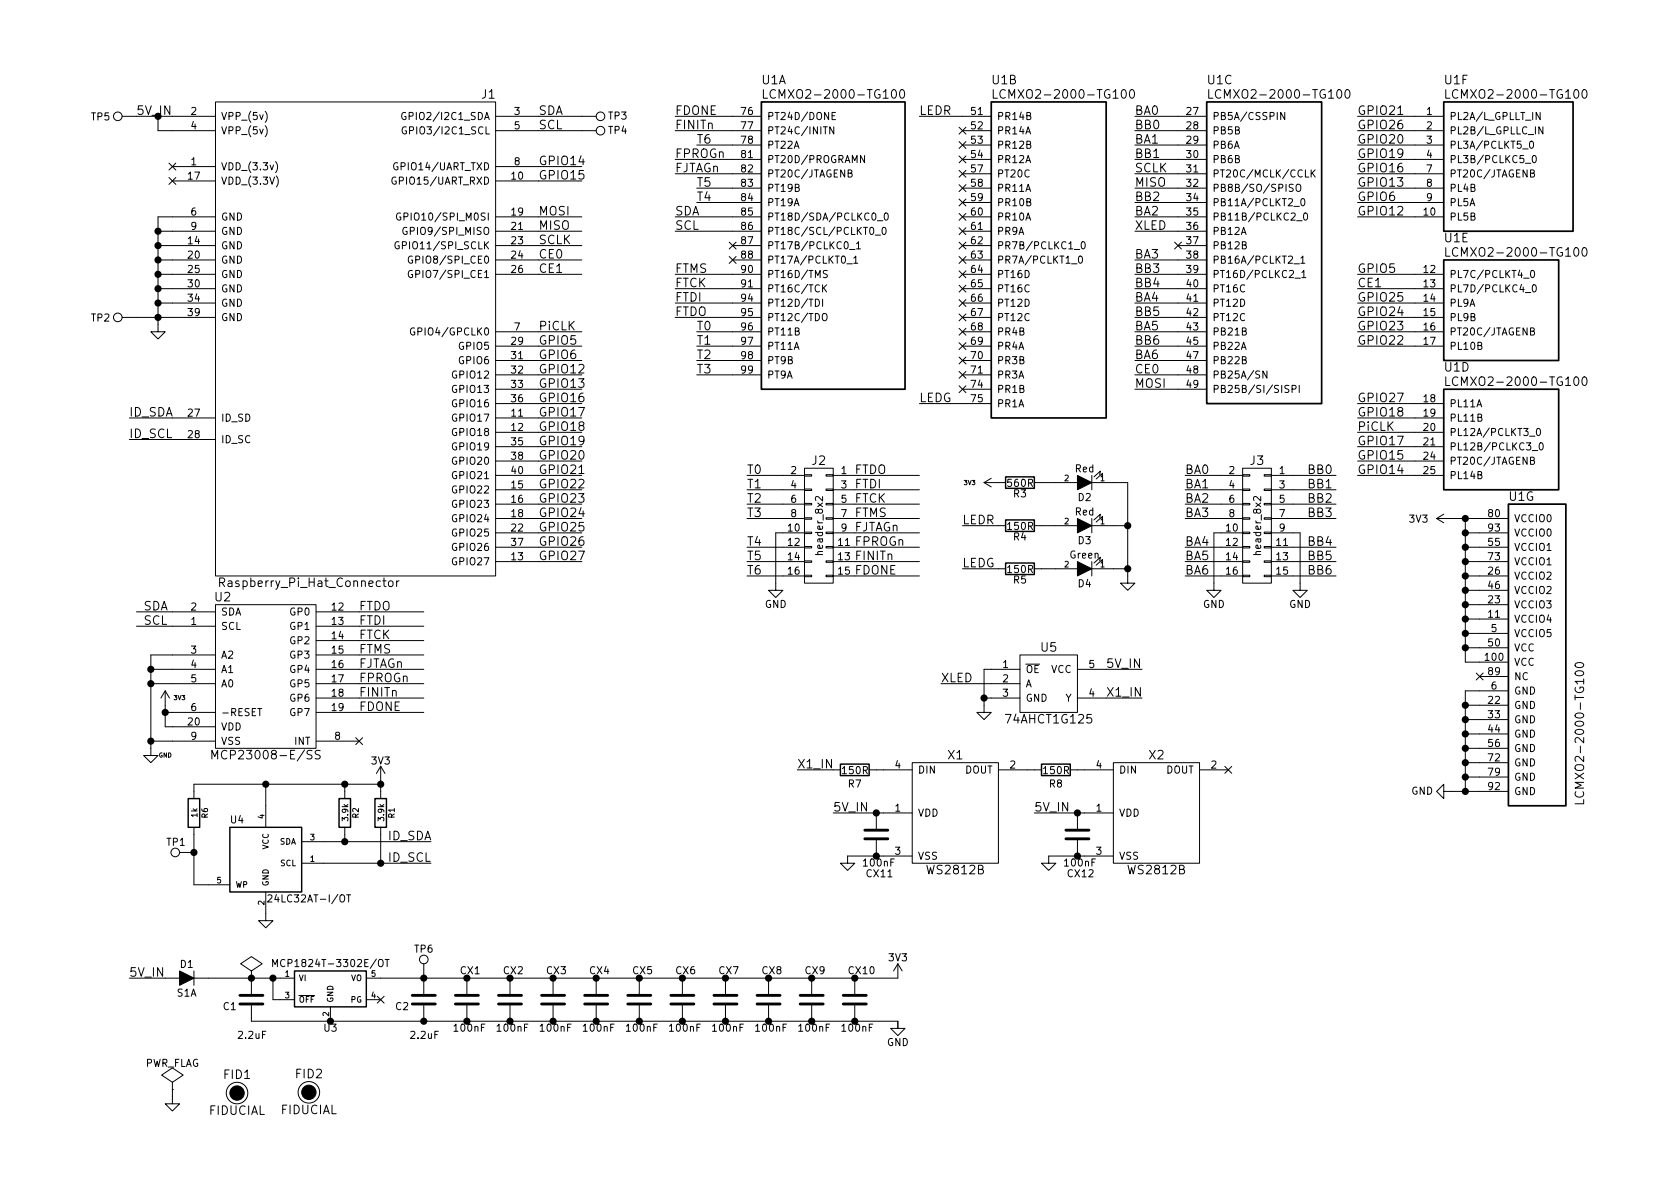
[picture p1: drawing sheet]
<svg xmlns="http://www.w3.org/2000/svg" width="297mm" height="210mm" viewBox="0 0 297 210" stroke-linecap="round" stroke-linejoin="round" font-family="sans-serif">
<g fill="none" stroke="#000" stroke-width=".18">
<path d="M38.1 18h49.5v83.8h-49.5zM46.9 19.7a1.51 1.51 0 0 1 0 1.9M71.7 19.9a.59 .59 0 0 0-.7 .6 .59 .59 0 0 0 .7 .6l.1-.5h-.2M135 15.8v1.6h.7M147.7 19.9h-.6v1.3h.6M159.3 15.9l.1-.1a.81 .81 0 0 1 .6 .8 .81 .81 0 0 1-.6 .8 .98 .98 0 0 1-.1-1.5zM175.6 15.8v1.6h.8M199.9 15.9l.2-.1a.81 .81 0 0 1 .5 .8 .81 .81 0 0 1-.5 .8 .98 .98 0 0 1-.2-1.5zM213.7 15.8v1.6h.8M227.2 19.9v1.3l-.8-1.3v1.3M237.9 16l.3-.2a.81 .81 0 0 1 .5 .8 .81 .81 0 0 1-.5 .8l-.3-.2-.1-.4zM255.6 15.8v1.6h.8"/>
<path d="M272.3 19.9v1.3l-.7-1.3v1.3M279.9 16l.2-.2a.81 .81 0 0 1 .5 .8 .81 .81 0 0 1-.5 .8l-.2-.2-.2-.4zM21.6 20.6h16.5M27.9 20.6v2.5h10.2M29.9 28.8l1.2 1.3M29.9 31.4l1.2 1.2M30.5 29.5h7.6M30.5 32h7.6M31.1 28.8l-1.2 1.3M31.1 31.4l-1.2 1.2M38.1 38.3h-10.2v20.4h1.3l-1.3 1.2-1.2-1.2h1.2M46.9 22.2a1.51 1.51 0 0 1 0 2"/>
<path d="M48.7 28.6a1.51 1.51 0 0 1 0 1.9M48.8 31.1a1.51 1.51 0 0 1 0 2M70 31.4a.59 .59 0 0 0-.7 .5 .59 .59 0 0 0 .7 .6l.1-.5h-.3M70.3 28.8a.59 .59 0 0 0-.7 .6 .59 .59 0 0 0 .7 .6l.1-.5h-.3M70.8 37.7a.59 .59 0 0 0-.7 .6 .59 .59 0 0 0 .7 .6l.1-.5h-.3M71.8 22.5a.59 .59 0 0 0-.7 .5 .59 .59 0 0 0 .7 .6l.1-.5h-.3M87.7 29.5h15.2M87.7 20.6h17.7M87.7 23.1h17.7M87.7 38.3h15.2M87.7 32h15.2M119.4 20.6h15.2"/>
<path d="M119.4 23.1h15.2M119.4 38.3h15.2M119.4 28.2h15.2M119.4 30.7h15.2M123.2 25.6h11.4M123.2 33.3h11.4M123.2 35.8h11.4M147.1 20.5h.4M147.4 22.4v1.3l-.7-1.3v1.3M150 30.6l.6-.1v-.4l-.6-.1v1.3h.4l.2-.1 .1-.3-.3-.3M152.9 27.5v1.3l-.8-1.3v1.3M155.1 39h1"/>
<path d="M156.4 37.8l.2-.1a.67 .67 0 0 1 .5 .6 .67 .67 0 0 1-.5 .6l-.2-.1-.1-.4zM162.6 20.6h12.7M169.6 22.5l1.2 1.2M169.6 25l1.2 1.3M169.6 27.6l1.2 1.2M169.6 30.1l1.2 1.2M169.6 32.7l1.2 1.2M169.6 35.2l1.2 1.2M169.6 37.7l1.2 1.3M170.2 23.1h5.1M170.2 38.3h5.1M170.2 28.2h5.1"/>
<path d="M170.2 30.7h5.1M170.2 25.6h5.1M170.2 33.3h5.1M170.2 35.8h5.1M170.8 22.5l-1.2 1.2M170.8 25l-1.2 1.3M170.8 27.6l-1.2 1.2M170.8 30.1l-1.2 1.2M170.8 32.7l-1.2 1.2M170.8 35.2l-1.2 1.2M170.8 37.7l-1.2 1.3M200.7 20.6h12.7"/>
<path d="M200.7 23.1h12.7M200.7 38.3h12.7M200.7 28.2h12.7M200.7 30.7h12.7M200.7 25.6h12.7M200.7 33.3h12.7M200.7 35.8h12.7M228.7 32.6l-.7 .1v.4l.5 .2 .2 .3-.3 .3-.5-.1M228.8 36.5h.9M229.2 32.8l.2-.2h.4a.83 .83 0 0 1-.1 1.3 .44 .44 0 0 1-.5-.5zM229.3 39h.9M230.1 35.2l.2-.1a.67 .67 0 0 1 .4 .7 .67 .67 0 0 1-.4 .6l-.2-.1-.1-.4z"/>
<path d="M230.6 37.8l.2-.1a.67 .67 0 0 1 .4 .6 .67 .67 0 0 1-.4 .6l-.2-.1-.1-.4zM230.8 30v1.3h.6M231.8 30v1.3M232 30.6l.5 .7M232.5 30l-.7 .8M240 20.6h15.3M240 23.1h15.3M240 38.3h15.3M240 28.2h15.3M240 30.7h15.3M240 25.6h15.3M240 33.3h15.3"/>
<path d="M240 35.8h15.3M247.1 20.2h.9M269.7 28.9h1M270.5 25.1l.2-.1a.67 .67 0 0 1 .5 .6 .67 .67 0 0 1-.5 .6l-.2-.1-.1-.4zM270.6 30.6l.6-.1v-.4l-.6-.1v1.3h.5l.2-.1v-.3l-.3-.3M271 27.6l.2-.1a.67 .67 0 0 1 .4 .6 .67 .67 0 0 1-.4 .7l-.2-.2-.1-.3zM272.8 22.4v1.3l-.7-1.3v1.3M21.6 56.1h16.5M27.9 40.9h10.2M27.9 46h10.2M27.9 51h10.2M27.9 43.4h10.2"/>
<path d="M27.9 53.6h10.2M27.9 48.5h10.2M70.5 42.8a.59 .59 0 0 0-.7 .6 .59 .59 0 0 0 .7 .5l.1-.4h-.2M71.9 40.3a.59 .59 0 0 0-.7 .5 .59 .59 0 0 0 .7 .6l.1-.5h-.2M72.9 45.3a.59 .59 0 0 0-.7 .6 .59 .59 0 0 0 .7 .6v-.5h-.2M72.9 47.9a.59 .59 0 0 0-.7 .5 .59 .59 0 0 0 .7 .6v-.5h-.2M73.3 58a.59 .59 0 0 0-.7 .6 .59 .59 0 0 0 .7 .6v-.5h-.2M87.7 58.7h15.2M87.7 40.9h15.2M87.7 46h15.2M87.7 43.4h15.2M87.7 48.5h15.2"/>
<path d="M119.4 40.9h15.2M119.4 51h15.2M119.4 53.6h15.2M119.4 48.5h15.2M119.4 56.1h15.2M123.2 58.7h11.4M128.9 42.8l1.2 1.2M128.9 45.4l1.2 1.2M129.5 46h5.1M129.5 43.4h5.1M130.1 42.8l-1.2 1.2M130.1 45.4l-1.2 1.2"/>
<path d="M145.4 55.6l.3-.2 .3 .1a.83 .83 0 0 1-.1 1.2 .44 .44 0 0 1-.5-.4zM145.4 52.9v1.3M145.6 50.9l.6 .7M146.2 50.4l-.8 .7M146.3 47.9h-.7v.4l.6 .2 .1 .3-.3 .3-.4-.1M149.7 46.7h1M150.2 44.1h1M151 45.6l.3-.3v1.3M151 46.6h.7M151.4 43.1l.4-.4v1.3M151.4 44h.7M154.7 41.6h1"/>
<path d="M156.1 40.3l.1-.1a.67 .67 0 0 1 .5 .6 .67 .67 0 0 1-.5 .7l-.1-.2-.1-.3zM169.6 40.3l1.2 1.2M169.6 42.8l1.2 1.2M169.6 45.4l1.2 1.2M169.6 47.9l1.2 1.2M169.6 50.4l1.2 1.3M169.6 53l1.2 1.2M169.6 55.5l1.2 1.2M169.6 58.1l1.2 1.2M170.2 58.7h5.1M170.2 40.9h5.1M170.2 46h5.1"/>
<path d="M170.2 51h5.1M170.2 43.4h5.1M170.2 53.6h5.1M170.2 48.5h5.1M170.2 56.1h5.1M170.8 40.3l-1.2 1.2M170.8 42.8l-1.2 1.2M170.8 45.4l-1.2 1.2M170.8 47.9l-1.2 1.2M170.8 50.4l-1.2 1.3M170.8 53l-1.2 1.2M170.8 55.5l-1.2 1.2"/>
<path d="M170.8 58.1l-1.2 1.2M189.9 44.1h1M190.8 45.4l.2-.1a.67 .67 0 0 1 .4 .6 .67 .67 0 0 1-.4 .7l-.2-.2-.1-.3zM191.3 42.8l.1-.1a.67 .67 0 0 1 .5 .7 .67 .67 0 0 1-.5 .6l-.1-.1-.1-.4zM200.7 58.7h12.7M200.7 40.9h12.7M200.7 46h12.7M200.7 51h12.7M200.7 53.6h12.7M200.7 48.5h12.7M200.7 56.1h12.7M207.7 42.8l1.2 1.2"/>
<path d="M208.3 43.4h5.1M208.9 42.8l-1.2 1.2M228.8 46.7h.9M229 49.2h.9M230 45.6l.4-.3v1.3M230 46.6h.7M230.2 48.2l.3-.4v1.3M230.2 49.1h.7M240 58.7h15.3M240 51h15.3M240 53.6h15.3M240 48.5h15.3"/>
<path d="M240 56.1h15.3M255.6 43.8v1.5h.8M269.7 51.7h1M270.6 58.6l.6-.1v-.4l-.6-.1v1.3h.5l.2-.2v-.3l-.3-.2M270.7 47.9l.2-.1a.67 .67 0 0 1 .4 .7 .67 .67 0 0 1-.4 .6l-.2-.1-.1-.4zM271 50.5l.2-.1a.67 .67 0 0 1 .4 .6 .67 .67 0 0 1-.4 .6l-.2-.1-.1-.4zM279.9 43.9l.2-.1a.81 .81 0 0 1 .5 .7 .81 .81 0 0 1-.5 .8l-.2-.1-.2-.5zM22.9 73.9h15.2M22.9 77.7h15.2M87.7 73.9h15.2M87.7 63.7h15.2M87.7 76.4h15.2"/>
<path d="M87.7 66.3h15.2M87.7 68.8h15.2M87.7 79h15.2M87.7 71.4h15.2M87.7 61.2h15.2M123.2 63.7h11.4M123.2 66.3h11.4M123.2 61.2h11.4M162.6 71.4h12.7M169.6 60.6l1.2 1.2M169.6 63.1l1.2 1.3M169.6 65.7l1.2 1.2"/>
<path d="M169.6 68.2l1.2 1.2M170.2 63.7h5.1M170.2 66.3h5.1M170.2 68.8h5.1M170.2 61.2h5.1M170.8 60.6l-1.2 1.2M170.8 63.1l-1.2 1.3M170.8 65.7l-1.2 1.2M170.8 68.2l-1.2 1.2M200.7 63.7h12.7M200.7 66.3h12.7M200.7 68.8h12.7"/>
<path d="M200.7 61.2h12.7M224 65.6v1.3l-.7-1.3v1.3M227.9 68.2h-.7v.4l.6 .3 .1 .3-.2 .2-.5-.1M228.4 68.8l.7-.1v-.5l-.7-.1v1.3M229.7 68.1v1.3M240 73.9h15.3M240 76.4h15.3M240 79h15.3M240 71.4h15.3M240 61.2h15.3M255.6 66.6v1.6h.8M270.4 77.1h1"/>
<path d="M270.9 79.7h1M271.8 75.9l.1-.1a.67 .67 0 0 1 .5 .6 .67 .67 0 0 1-.5 .6l-.1-.1-.1-.4zM272.2 78.4l.2-.1a.67 .67 0 0 1 .5 .6 .67 .67 0 0 1-.5 .7l-.2-.2-.1-.3zM279.9 66.8l.2-.2a.81 .81 0 0 1 .5 .8 .81 .81 0 0 1-.5 .8l-.2-.2-.2-.4zM87.7 84.1h15.2M87.7 94.2h15.2M87.7 99.3h15.2M87.7 86.6h15.2M87.7 89.1h15.2M87.7 96.8h15.2M87.7 91.7h15.2M87.7 81.5h15.2"/>
<path d="M102.4 83.7h.9M132.1 84.1h10.1M132.1 99.3h10.1M132.1 86.6h10.1M132.1 89.1h10.1M132.1 96.8h10.1M132.1 91.7h10.1M142.2 82.8h5.1v20.3h-5.1zM142.2 99.2h1.3v.2h-1.3zM142.2 96.6h1.3v.3h-1.3zM142.2 94.1h1.3v.3h-1.3zM142.2 91.6h1.3v.2h-1.3z"/>
<path d="M142.2 89h1.3v.3h-1.3zM142.2 86.5h1.3v.2h-1.3zM142.2 83.9h1.3v.3h-1.3zM142.2 94.2h-5v10.2h1.2l-1.2 1.3-1.3-1.3h1.3M145.4 87.8v.8l-.9-.8-.2 .1-.1 .1 .1 .5M146 99.2h1.3v.2h-1.3zM146 96.6h1.3v.3h-1.3zM146 94.1h1.3v.3h-1.3zM146 91.6h1.3v.2h-1.3zM146 89h1.3v.3h-1.3zM146 86.5h1.3v.2h-1.3zM146 83.9h1.3v.3h-1.3z"/>
<path d="M147.3 84.1h15.3M147.3 94.2h15.3M147.3 99.3h15.3M147.3 86.6h15.3M147.3 89.1h15.3M147.3 96.8h15.3M147.3 91.7h15.3M170.2 93h7.6M174 85.3h3.8M174 85.3l1.3 .8M175.3 84.6l-1.3 .7M182.9 85.3h7.6"/>
<path d="M182.9 93h7.6M193 85.3h6.4v17.8h1.3l-1.3 1.3-1.3-1.3h1.3M193 84.1v2.5M193 91.7v2.5M193 99.3v2.5M193 93h6.4M194.4 83.9l.2-.6-1.2 1M194.4 91.6l.2-.7-1.2 1M194.4 99.2l.2-.7-1.2 1.1M194.8 84.3l.1-.6-1.1 1M194.8 91.9l.1-.6-1.1 1M194.8 99.6l.1-.7-1.1 1"/>
<path d="M209.5 84.1h10.2M209.5 99.3h10.2M209.5 86.6h10.2M209.5 89.1h10.2M209.5 96.8h10.2M209.5 91.7h10.2M219.7 82.8h5.1v20.3h-5.1zM219.7 99.2h1.3v.2h-1.3zM219.7 96.6h1.3v.3h-1.3zM219.7 94.1h1.3v.3h-1.3zM219.7 91.6h1.3v.2h-1.3zM219.7 89h1.3v.3h-1.3z"/>
<path d="M219.7 86.5h1.3v.2h-1.3zM219.7 83.9h1.3v.3h-1.3zM219.7 94.2h-5.1v10.2h1.3l-1.3 1.3-1.2-1.3h1.2M222.9 87.8v.8l-.9-.8-.3 .1-.1 .1 .1 .5M223.5 99.2h1.3v.2h-1.3zM223.5 96.6h1.3v.3h-1.3zM223.5 94.1h1.3v.3h-1.3zM223.5 91.6h1.3v.2h-1.3zM223.5 89h1.3v.3h-1.3zM223.5 86.5h1.3v.2h-1.3zM223.5 83.9h1.3v.3h-1.3zM224.8 94.2h5.1v10.2h1.2l-1.2 1.3-1.3-1.3h1.3"/>
<path d="M224.8 84.1h11.4M224.8 99.3h11.4M224.8 86.6h11.4M224.8 89.1h11.4M224.8 96.8h11.4M224.8 91.7h11.4M240 84.1h15.3M240 81.5h15.3M254 91.7h12.7M254 91.7l1.3 .8M255.3 90.9l-1.3 .8M259.1 94.2h7.6"/>
<path d="M259.1 99.3h7.6M259.1 96.8h7.6M259.1 91.7v25.4h7.6M270.6 81.4l.6-.1v-.4l-.6-.1v1.3h.5l.2-.1v-.3l-.3-.3M24.1 108.2h14M24.1 110.7h14M26.7 118.4h11.4M38.1 115.8h-11.4v17.8h1.2l-1.2 1.3-1.3-1.3h1.3M38.1 106.9h17.8v25.4h-17.8zM38.8 103l.8-.1 .1-.2-.1-.3-.2-.2h-.6v1.5M55.9 108.2h19M55.9 110.7h19"/>
<path d="M55.9 113.3h19M55.9 115.8h19M55.9 118.4h19M68.8 102.9l.2-.2 .4 .2 .1 .5-.2 .3h-.3l-.2-.1zM70.1 102.7v1M70.6 102.7l-.3 .1-.2 .2M132.1 101.8h10.1M142.2 101.7h1.3v.3h-1.3zM146 101.7h1.3v.3h-1.3zM147.3 101.8h15.3M170.2 100.6h7.6M180.3 115.8h10.2v10.2h-10.2z"/>
<path d="M180.3 118.4h-6.3v7.6h1.3l-1.3 1.2-1.3-1.2h1.3M182.9 100.6h7.6M190.5 118.4h11.4M193 100.6h6.4M209.5 101.8h10.2M219.7 101.7h1.3v.3h-1.3zM223.5 101.7h1.3v.3h-1.3zM224.8 101.8h11.4M259.1 101.8h7.6M259.1 104.4h7.6M259.1 106.9h7.6M259.1 109.5h7.6"/>
<path d="M259.1 112h7.6M259.1 114.5h7.6M261 119l1.2 1.2M261.6 119.6h5.1M262.2 119l-1.2 1.2M278.6 117.4a.89 .89 0 0 1 1.4 .3 .86 .86 0 0 1-.8 .4 .86 .86 0 0 1-.7-.6zM26.7 120.9h11.4M26.7 131.1h11.4M29.2 122.2l-.8 1.2M29.2 122.2v6.3h8.9M29.2 122.2l.8 1.2M29.2 126h8.9"/>
<path d="M37.5 134.2v-1.5l.5 1.1 .5-1.1v1.5M45.6 125.3h.7M47 138.7v7.6M55.9 120.9h19M55.9 123.4h19M55.9 126h19M55.9 131.1h7.6M56.6 132.8a.62 .62 0 0 0-.8 0v.5l.7 .3v.5a.62 .62 0 0 1-.8 0M61 138.7v2.5M62.9 130.4l1.2 1.3M64.1 130.4l-1.2 1.3M67.3 138.7h-33v2.5"/>
<path d="M67.3 135.5v5.7M67.3 135.5l-.8 1.3M67.3 135.5l.8 1.3M141 136.1h7.6M153.7 136.1h7.6M161.3 134.9h15.2v17.7h-15.2zM166.4 120.9h13.9M174 123.4h6.3M176.5 136.1h7.6M189.2 136.1h7.6M190.5 123.4h11.4M196.8 134.9h15.3v17.7h-15.3z"/>
<path d="M212.1 136.1h5.1M216.6 135.5l1.2 1.2M217.8 135.5l-1.2 1.2M255.3 139.9v-1.2l-1.3 1.2 1.3 1.3v-1.3h11.4M259.1 124.7h7.6M259.1 127.2h7.6M259.1 129.8h7.6M259.1 132.3h7.6M259.1 134.9h7.6M259.1 137.4h7.6M266.7 122.2h-7.6v17.7M31.7 150.7h2.6"/>
<path d="M34.3 146.3v10.2h6.3M47 157.7v5.1h1.3l-1.3 1.3-1.3-1.3h1.3M47.4 158.3l.5-.1 .1 .1 .1 .3-.8 .9h.8M53.3 152.6h22.9M53.3 148.8h22.9M61 146.3v2.5M61.3 158.2h.7M61.6 158.2v1.3M67.3 146.3v6.3M147.3 143.8h14M154.9 143.8v2.8M154.9 148.6v2.8"/>
<path d="M161.3 151.4h-11.4v1.2h1.2l-1.2 1.3-1.3-1.3h1.3M182.9 143.8h13.9M190.5 143.8v2.8M190.5 148.6v2.8M196.8 151.4h-11.4v1.2h1.3l-1.3 1.3-1.3-1.3h1.3M280 141.4v.7h-1.5M22.9 173h8.8M34.3 173h17.8M34.3 171.7v2.5M44.4 173h.1M44.4 171.7l2-1.3-2-1.2-1.9 1.2 1.9 1.3v1.3M44.4 173v2.8"/>
<path d="M44.4 177.8v2.8h114.3M48.2 170.9v-1.2l.4 .9 .4-.9v1.2M48.3 173v3.8h3.8M52.8 176h2.8M58.4 178v2.6M64.8 176.8h2.5M66.7 176.2l1.2 1.2M67.9 176.2l-1.2 1.2M68.1 169.7h.7M68.5 169.7v1.2M74.9 170.4v5.4M74.9 177.8v2.8"/>
<path d="M82.5 173v2.8M82.5 177.8v2.8M90.2 173v2.8M90.2 177.8v2.8M97.8 173v2.8M97.8 177.8v2.8M105.4 173v2.8M105.4 177.8v2.8M113 173v2.8M113 177.8v2.8M120.6 173v2.8M120.6 177.8v2.8"/>
<path d="M128.3 173v2.8M128.3 177.8v2.8M135.9 173v2.8M135.9 177.8v2.8M143.5 173v2.8M143.5 177.8v2.8M151.1 173v2.8M151.1 177.8v2.8M158.7 170.4v2.6h-93.9M158.7 170.4l-.7 1.3M158.7 170.4l.8 1.3M30.5 192.7h.1"/>
<path d="M30.5 191.4l1.9-1.3-1.9-1.3-1.9 1.3 1.9 1.3v1.3M30.5 192.7v2.5h1.2l-1.2 1.3-1.3-1.3h1.3M157.5 181.9h1.2v-1.3v1.3h1.3l-1.3 1.2z"/>
<circle cx="20.8" cy="20.6" r=".76"/>
<circle cx="106.2" cy="23.1" r=".76"/>
<circle cx="106.2" cy="20.6" r=".76"/>
<circle cx="20.8" cy="56.1" r=".76"/>
<circle cx="31" cy="150.7" r=".76"/>
<circle cx="74.9" cy="169.7" r=".76"/>
<circle cx="41.9" cy="193.3" r="1.9"/>
<circle cx="54.6" cy="193.2" r="1.9"/>
</g>
<g fill="#000" stroke="#000" stroke-width=".25">
<circle cx="27.9" cy="40.9" r=".51"/>
<circle cx="27.9" cy="51" r=".51"/>
<circle cx="27.9" cy="43.4" r=".51"/>
<circle cx="27.9" cy="53.6" r=".51"/>
<circle cx="27.9" cy="56.1" r=".51"/>
<circle cx="27.9" cy="48.5" r=".51"/>
<circle cx="27.9" cy="46" r=".51"/>
<circle cx="199.4" cy="93" r=".51"/>
<circle cx="259.1" cy="94.2" r=".51"/>
<circle cx="259.1" cy="96.8" r=".51"/>
<circle cx="259.1" cy="91.7" r=".51"/>
<circle cx="259.1" cy="99.3" r=".51"/>
<circle cx="26.7" cy="118.4" r=".51"/>
<circle cx="199.4" cy="100.6" r=".51"/>
<circle cx="259.1" cy="101.8" r=".51"/>
<circle cx="259.1" cy="112" r=".51"/>
<circle cx="259.1" cy="106.9" r=".51"/>
<circle cx="259.1" cy="109.5" r=".51"/>
<circle cx="259.1" cy="104.4" r=".51"/>
<circle cx="259.1" cy="114.5" r=".51"/>
<circle cx="26.7" cy="120.9" r=".51"/>
<circle cx="26.7" cy="131.1" r=".51"/>
<circle cx="29.2" cy="126" r=".51"/>
<circle cx="47" cy="138.7" r=".51"/>
<circle cx="61" cy="138.7" r=".51"/>
<circle cx="67.3" cy="138.7" r=".51"/>
<circle cx="174" cy="123.4" r=".51"/>
<circle cx="259.1" cy="124.7" r=".51"/>
<circle cx="259.1" cy="127.2" r=".51"/>
<circle cx="259.1" cy="132.3" r=".51"/>
<circle cx="259.1" cy="139.9" r=".51"/>
<circle cx="259.1" cy="134.9" r=".51"/>
<circle cx="259.1" cy="137.4" r=".51"/>
<circle cx="259.1" cy="129.8" r=".51"/>
<circle cx="34.3" cy="150.7" r=".51"/>
<circle cx="61" cy="148.8" r=".51"/>
<circle cx="67.3" cy="152.6" r=".51"/>
<circle cx="154.9" cy="151.4" r=".51"/>
<circle cx="154.9" cy="143.8" r=".51"/>
<circle cx="190.5" cy="143.8" r=".51"/>
<circle cx="190.5" cy="151.4" r=".51"/>
<circle cx="44.5" cy="173" r=".51"/>
<circle cx="48.3" cy="173" r=".51"/>
<circle cx="74.9" cy="173" r=".51"/>
<circle cx="82.6" cy="173" r=".51"/>
<circle cx="90.2" cy="173" r=".51"/>
<circle cx="97.8" cy="173" r=".51"/>
<circle cx="105.4" cy="173" r=".51"/>
<circle cx="113" cy="173" r=".51"/>
<circle cx="120.7" cy="173" r=".51"/>
<circle cx="128.3" cy="173" r=".51"/>
<circle cx="135.9" cy="173" r=".51"/>
<circle cx="143.5" cy="173" r=".51"/>
<circle cx="151.1" cy="173" r=".51"/>
<circle cx="58.4" cy="180.6" r=".51"/>
<circle cx="74.9" cy="180.6" r=".51"/>
<circle cx="82.6" cy="180.6" r=".51"/>
<circle cx="90.2" cy="180.6" r=".51"/>
<circle cx="97.8" cy="180.6" r=".51"/>
<circle cx="105.4" cy="180.6" r=".51"/>
<circle cx="113" cy="180.6" r=".51"/>
<circle cx="120.7" cy="180.6" r=".51"/>
<circle cx="128.3" cy="180.6" r=".51"/>
<circle cx="135.9" cy="180.6" r=".51"/>
<circle cx="143.5" cy="180.6" r=".51"/>
<circle cx="151.1" cy="180.6" r=".51"/>
</g>
<g fill="#000" stroke="#000" stroke-width=".18">
<path d="M190.5 84.1l2.5 1.2-2.5 1.3zM190.5 91.7l2.5 1.3-2.5 1.2zM190.5 99.3l2.5 1.3-2.5 1.2zM31.7 171.7l2.6 1.3-2.6 1.2z"/>
<circle cx="41.9" cy="193.3" r="1.27"/>
<circle cx="54.6" cy="193.2" r="1.27"/>
</g>
<path d="M134.6 18h25.4v50.8h-25.4zM175.3 18h20.3v55.9h-20.3zM213.4 18h20.3v53.4h-20.3zM255.3 18h22.8v22.9h-22.8zM255.3 46h20.3v17.7h-20.3zM255.3 68.8h20.3v17.8h-20.3zM266.7 89.1h10.2v53.4h-10.2z" fill="none" stroke="#000" stroke-width=".3"/>
<path d="M177.8 84.3h5.1v2.1h-5.1zM177.8 91.9h5.1v2.1h-5.1zM177.8 99.6h5.1v2h-5.1zM148.6 135.1h5.1v2.1h-5.1zM184.1 135.1h5.1v2.1h-5.1zM33.3 141.2h2v5.1h-2zM40.6 146.3h12.7v11.4h-12.7zM59.9 141.2h2.1v5.1h-2.1zM66.3 141.2h2v5.1h-2zM52.1 171.7h12.7v6.3h-12.7z" fill="none" stroke="#000" stroke-width=".25"/>
<g fill="none" stroke="#000" stroke-width=".51">
<path d="M152.9 148.3h4.1M152.9 146.8h4.1M188.5 148.3h4M188.5 146.8h4M42.4 177.5h4.1M42.4 176h4.1M72.9 177.5h4.1M72.9 176h4.1M80.5 177.5h4.1M80.5 176h4.1M88.1 177.5h4.1M88.1 176h4.1"/>
<path d="M95.8 177.5h4M95.8 176h4M103.4 177.5h4M103.4 176h4M111 177.5h4.1M111 176h4.1M118.6 177.5h4.1M118.6 176h4.1M126.2 177.5h4.1M126.2 176h4.1M133.9 177.5h4M133.9 176h4"/>
<path d="M141.5 177.5h4M141.5 176h4M149.1 177.5h4.1M149.1 176h4.1"/>
</g>
<g font-size="2.1">
<text x="85.2" y="17.4">J1</text>
<text x="134.7" y="14.9">U1A</text>
<text x="136.7" y="17.4">LCMXO2-2000-TG100</text>
<text x="175.4" y="14.9">U1B</text>
<text x="177.3" y="17.4">LCMXO2-2000-TG100</text>
<text x="213.5" y="14.9">U1C</text>
<text x="215.4" y="17.4">LCMXO2-2000-TG100</text>
<text x="255.4" y="14.9">U1F</text>
<text x="257.4" y="17.4">LCMXO2-2000-TG100</text>
<text x="24.1" y="20.3">5V_IN</text>
<text x="95.2" y="20.3">SDA</text>
<text x="95.2" y="22.9">SCL</text>
<text x="119.4" y="20.3">FDONE</text>
<text x="119.4" y="22.9">FINITn</text>
<text x="162.6" y="20.3">LEDR</text>
<text x="200.7" y="22.9">BB0</text>
<text x="200.7" y="20.3">BA0</text>
<text x="240" y="20.3">GPIO21</text>
<text x="240" y="22.9">GPIO26</text>
<text x="95.2" y="29.2">GPIO14</text>
<text x="119.4" y="27.9">FPROGn</text>
<text x="123.2" y="25.4">T6</text>
<text x="200.7" y="25.4">BA1</text>
<text x="200.7" y="27.9">BB1</text>
<text x="240" y="25.4">GPIO20</text>
<text x="240" y="27.9">GPIO19</text>
<text x="95.2" y="31.7">GPIO15</text>
<text x="119.4" y="30.5">FJTAGn</text>
<text x="123.2" y="35.6">T4</text>
<text x="123.2" y="33">T5</text>
<text x="200.7" y="35.6">BB2</text>
<text x="200.7" y="30.5">SCLK</text>
<text x="200.7" y="33">MISO</text>
<text x="240" y="30.5">GPIO16</text>
<text x="240" y="33">GPIO13</text>
<text x="240" y="35.6">GPIO6</text>
<text x="95.2" y="38.1">MOSI</text>
<text x="95.2" y="40.6">MISO</text>
<text x="119.4" y="38.1">SDA</text>
<text x="119.4" y="40.6">SCL</text>
<text x="200.7" y="38.1">BA2</text>
<text x="200.7" y="40.6">XLED</text>
<text x="240" y="38.1">GPIO12</text>
<text x="95.2" y="43.2">SCLK</text>
<text x="95.2" y="45.7">CE0</text>
<text x="200.7" y="45.7">BA3</text>
<text x="255.4" y="42.8">U1E</text>
<text x="257.4" y="45.4">LCMXO2-2000-TG100</text>
<text x="95.2" y="48.3">CE1</text>
<text x="119.4" y="48.3">FTMS</text>
<text x="119.4" y="50.8">FTCK</text>
<text x="119.4" y="53.3">FTDI</text>
<text x="200.7" y="50.8">BB4</text>
<text x="200.7" y="48.3">BB3</text>
<text x="200.7" y="53.3">BA4</text>
<text x="240" y="50.8">CE1</text>
<text x="240" y="48.3">GPIO5</text>
<text x="240" y="53.3">GPIO25</text>
<text x="95.2" y="58.4">PiCLK</text>
<text x="119.4" y="55.9">FTDO</text>
<text x="123.2" y="58.4">T0</text>
<text x="200.7" y="55.9">BB5</text>
<text x="200.7" y="58.4">BA5</text>
<text x="240" y="55.9">GPIO24</text>
<text x="240" y="58.4">GPIO23</text>
<text x="95.2" y="61">GPIO5</text>
<text x="95.2" y="63.5">GPIO6</text>
<text x="123.2" y="61">T1</text>
<text x="123.2" y="63.5">T2</text>
<text x="200.7" y="61">BB6</text>
<text x="200.7" y="63.5">BA6</text>
<text x="240" y="61">GPIO22</text>
<text x="255.4" y="65.7">U1D</text>
<text x="95.2" y="68.6">GPIO13</text>
<text x="95.2" y="71.1">GPIO16</text>
<text x="95.2" y="66">GPIO12</text>
<text x="123.2" y="66">T3</text>
<text x="162.6" y="71.1">LEDG</text>
<text x="200.7" y="66">CE0</text>
<text x="200.7" y="68.6">MOSI</text>
<text x="240" y="71.1">GPIO27</text>
<text x="257.4" y="68.2">LCMXO2-2000-TG100</text>
<text x="22.9" y="73.7">ID_SDA</text>
<text x="22.9" y="77.5">ID_SCL</text>
<text x="95.2" y="73.7">GPIO17</text>
<text x="95.2" y="76.2">GPIO18</text>
<text x="240" y="76.2">PiCLK</text>
<text x="240" y="73.7">GPIO18</text>
<text x="95.2" y="78.7">GPIO19</text>
<text x="95.2" y="81.3">GPIO20</text>
<text x="95.2" y="83.8">GPIO21</text>
<text x="132.1" y="83.8">T0</text>
<text x="143.6" y="82.2">J2</text>
<text x="151.1" y="83.8">FTDO</text>
<text x="209.5" y="83.8">BA0</text>
<text x="221.1" y="82.2">J3</text>
<text x="231.1" y="83.8">BB0</text>
<text x="240" y="78.7">GPIO17</text>
<text x="240" y="81.3">GPIO15</text>
<text x="240" y="83.8">GPIO14</text>
<text x="95.2" y="86.4">GPIO22</text>
<text x="95.2" y="88.9">GPIO23</text>
<text x="132.1" y="86.4">T1</text>
<text x="132.1" y="88.9">T2</text>
<text x="151.1" y="86.4">FTDI</text>
<text x="151.1" y="88.9">FTCK</text>
<text x="209.5" y="86.4">BA1</text>
<text x="209.5" y="88.9">BA2</text>
<text x="231.1" y="86.4">BB1</text>
<text x="231.1" y="88.9">BB2</text>
<text x="266.8" y="88.6">U1G</text>
<text x="95.2" y="91.4">GPIO24</text>
<text x="95.2" y="94">GPIO25</text>
<text x="132.1" y="91.4">T3</text>
<text x="151.1" y="91.4">FTMS</text>
<text x="151.1" y="94">FJTAGn</text>
<text x="170.2" y="92.7">LEDR</text>
<text x="209.5" y="91.4">BA3</text>
<text x="231.1" y="91.4">BB3</text>
<text x="95.2" y="96.5">GPIO26</text>
<text x="95.2" y="99.1">GPIO27</text>
<text x="132.1" y="96.5">T4</text>
<text x="132.1" y="99.1">T5</text>
<text x="132.1" y="101.6">T6</text>
<text x="151.1" y="96.5">FPROGn</text>
<text x="151.1" y="99.1">FINITn</text>
<text x="151.1" y="101.6">FDONE</text>
<text x="170.2" y="100.3">LEDG</text>
<text x="209.5" y="96.5">BA4</text>
<text x="209.5" y="99.1">BA5</text>
<text x="209.5" y="101.6">BA6</text>
<text x="231.1" y="96.5">BB4</text>
<text x="231.1" y="99.1">BB5</text>
<text x="231.1" y="101.6">BB6</text>
<text x="25.4" y="107.9">SDA</text>
<text x="38" y="106.3">U2</text>
<text x="39.5" y="103.8">Raspberry_Pi_Hat_Connector</text>
<text x="63.5" y="107.9">FTDO</text>
<text x="25.4" y="110.5">SCL</text>
<text x="63.5" y="110.5">FTDI</text>
<text x="63.5" y="113">FTCK</text>
<text x="63.5" y="115.6">FTMS</text>
<text x="63.5" y="118.1">FJTAGn</text>
<text x="184.1" y="115.2">U5</text>
<text x="195.6" y="118.1">5V_IN</text>
<text x="63.5" y="120.6">FPROGn</text>
<text x="63.5" y="123.2">FINITn</text>
<text x="63.5" y="125.7">FDONE</text>
<text x="166.4" y="120.6">XLED</text>
<text x="195.6" y="123.2">X1_IN</text>
<text x="178.1" y="127.9">74AHCT1G125</text>
<text x="38.9" y="134.3">MCP23008-E/SS</text>
<text x="141" y="135.9">X1_IN</text>
<text x="167.6" y="134.3">X1</text>
<text x="203.2" y="134.3">X2</text>
<text x="147.3" y="143.5">5V_IN</text>
<text x="182.9" y="143.5">5V_IN</text>
<text x="280.1" y="140.4" transform="rotate(-90 280.1 140.4)">LCMXO2-2000-TG100</text>
<text x="68.6" y="148.6">ID_SDA</text>
<text x="68.6" y="152.4">ID_SCL</text>
<text x="164.1" y="154.6">WS2812B</text>
<text x="199.6" y="154.6">WS2812B</text>
<text x="22.9" y="172.7">5V_IN</text>
<text x="39.6" y="190.8">FID1</text>
<text x="52.3" y="190.7">FID2</text>
<text x="37" y="197.1">FIDUCIAL</text>
<text x="49.7" y="197">FIDUCIAL</text>
</g>
<g font-size="1.8">
<text x="16.2" y="21.3">TP5</text>
<text x="33.8" y="20.3">2</text>
<text x="33.8" y="22.9">4</text>
<text x="39.1" y="21.2">VPP_(5v)</text>
<text x="39.1" y="23.7">VPP_(5v)</text>
<text x="72.3" y="21.2">GPIO2/I2C1_SDA</text>
<text x="72.5" y="23.7">GPIO3/I2C1_SCL</text>
<text x="91" y="20.3">3</text>
<text x="91" y="22.9">5</text>
<text x="107.6" y="21.1">TP3</text>
<text x="107.6" y="23.7">TP4</text>
<text x="131.1" y="20.3">76</text>
<text x="131.1" y="22.9">77</text>
<text x="135.6" y="21.2">PT24D/DONE</text>
<text x="135.6" y="23.7">PT24C/INITN</text>
<text x="171.8" y="20.3">51</text>
<text x="171.8" y="22.9">52</text>
<text x="176.3" y="21.2">PR14B</text>
<text x="176.3" y="23.7">PR14A</text>
<text x="209.9" y="20.3">27</text>
<text x="209.9" y="22.9">28</text>
<text x="214.4" y="21.2">PB5A/CSSPIN</text>
<text x="214.4" y="23.7">PB5B</text>
<text x="252.2" y="20.3">1</text>
<text x="252.2" y="22.9">2</text>
<text x="256.3" y="21.2">PL2A/L_GPLLT_IN</text>
<text x="256.3" y="23.7">PL2B/L_GPLLC_IN</text>
<text x="33.8" y="29.2">1</text>
<text x="91" y="29.2">8</text>
<text x="131.1" y="27.9">81</text>
<text x="131.1" y="25.4">78</text>
<text x="135.6" y="28.8">PT20D/PROGRAMN</text>
<text x="135.6" y="26.3">PT22A</text>
<text x="171.8" y="25.4">53</text>
<text x="171.8" y="27.9">54</text>
<text x="176.3" y="26.3">PR12B</text>
<text x="176.3" y="28.8">PR12A</text>
<text x="209.9" y="27.9">30</text>
<text x="209.9" y="25.4">29</text>
<text x="214.4" y="28.8">PB6B</text>
<text x="214.4" y="26.3">PB6A</text>
<text x="252.2" y="25.4">3</text>
<text x="252.2" y="27.9">4</text>
<text x="256.3" y="26.3">PL3A/PCLKT5_0</text>
<text x="256.3" y="28.8">PL3B/PCLKC5_0</text>
<text x="33.3" y="31.7">17</text>
<text x="39.1" y="30.1">VDD_(3.3v)</text>
<text x="39.1" y="32.6">VDD_(3.3V)</text>
<text x="70.1" y="32.6">GPIO15/UART_RXD</text>
<text x="70.3" y="30.1">GPIO14/UART_TXD</text>
<text x="90.5" y="31.7">10</text>
<text x="131.1" y="30.5">82</text>
<text x="131.1" y="33">83</text>
<text x="131.1" y="35.6">84</text>
<text x="135.6" y="31.4">PT20C/JTAGENB</text>
<text x="135.6" y="33.9">PT19B</text>
<text x="171.8" y="30.5">57</text>
<text x="171.8" y="33">58</text>
<text x="171.8" y="35.6">59</text>
<text x="176.3" y="31.4">PT20C</text>
<text x="176.3" y="33.9">PR11A</text>
<text x="209.9" y="30.5">31</text>
<text x="209.9" y="33">32</text>
<text x="209.9" y="35.6">34</text>
<text x="214.4" y="31.4">PT20C/MCLK/CCLK</text>
<text x="214.4" y="33.9">PB8B/SO/SPISO</text>
<text x="252.2" y="30.5">7</text>
<text x="252.2" y="33">8</text>
<text x="252.2" y="35.6">9</text>
<text x="256.3" y="31.4">PT20C/JTAGENB</text>
<text x="256.3" y="33.9">PL4B</text>
<text x="33.8" y="38.1">6</text>
<text x="33.8" y="40.6">9</text>
<text x="39.1" y="39">GND</text>
<text x="39.1" y="41.5">GND</text>
<text x="71.8" y="39">GPIO10/SPI_M0SI</text>
<text x="72.4" y="41.5">GPIO9/SPI_MISO</text>
<text x="90.5" y="40.6">21</text>
<text x="90.5" y="38.1">19</text>
<text x="131.1" y="38.1">85</text>
<text x="131.1" y="40.6">86</text>
<text x="135.6" y="36.4">PT19A</text>
<text x="135.6" y="39">PT18D/SDA/PCLKC0_0</text>
<text x="135.6" y="41.5">PT18C/SCL/PCLKT0_0</text>
<text x="171.8" y="38.1">60</text>
<text x="171.8" y="40.6">61</text>
<text x="176.3" y="39">PR10A</text>
<text x="176.3" y="41.5">PR9A</text>
<text x="176.3" y="36.4">PR10B</text>
<text x="209.9" y="38.1">35</text>
<text x="209.9" y="40.6">36</text>
<text x="214.4" y="36.4">PB11A/PCLKT2_0</text>
<text x="214.4" y="39">PB11B/PCLKC2_0</text>
<text x="214.4" y="41.5">PB12A</text>
<text x="251.8" y="38.1">10</text>
<text x="256.3" y="36.4">PL5A</text>
<text x="256.3" y="39">PL5B</text>
<text x="33.3" y="45.7">20</text>
<text x="33.3" y="43.2">14</text>
<text x="39.1" y="46.6">GND</text>
<text x="39.1" y="44.1">GND</text>
<text x="71.1" y="44.1">GPIO11/SPI_SCLK</text>
<text x="73.5" y="46.6">GPIO8/SPI_CE0</text>
<text x="90.5" y="43.2">23</text>
<text x="90.5" y="45.7">24</text>
<text x="131.1" y="43.2">87</text>
<text x="131.1" y="45.7">88</text>
<text x="135.6" y="44.1">PT17B/PCLKC0_1</text>
<text x="135.6" y="46.6">PT17A/PCLKT0_1</text>
<text x="171.8" y="43.2">62</text>
<text x="171.8" y="45.7">63</text>
<text x="176.3" y="44.1">PR7B/PCLKC1_0</text>
<text x="176.3" y="46.6">PR7A/PCLKT1_0</text>
<text x="209.9" y="43.2">37</text>
<text x="209.9" y="45.7">38</text>
<text x="214.4" y="44.1">PB12B</text>
<text x="214.4" y="46.6">PB16A/PCLKT2_1</text>
<text x="33.3" y="50.8">30</text>
<text x="33.3" y="53.3">34</text>
<text x="33.3" y="48.3">25</text>
<text x="39.1" y="51.7">GND</text>
<text x="39.1" y="49.1">GND</text>
<text x="73.5" y="49.1">GPIO7/SPI_CE1</text>
<text x="90.5" y="48.3">26</text>
<text x="131.1" y="48.3">90</text>
<text x="131.1" y="50.8">91</text>
<text x="131.1" y="53.3">94</text>
<text x="135.6" y="49.1">PT16D/TMS</text>
<text x="135.6" y="51.7">PT16C/TCK</text>
<text x="171.8" y="48.3">64</text>
<text x="171.8" y="50.8">65</text>
<text x="171.8" y="53.3">66</text>
<text x="176.3" y="49.1">PT16D</text>
<text x="176.3" y="51.7">PT16C</text>
<text x="209.9" y="50.8">40</text>
<text x="209.9" y="53.3">41</text>
<text x="209.9" y="48.3">39</text>
<text x="214.4" y="51.7">PT16C</text>
<text x="214.4" y="49.1">PT16D/PCLKC2_1</text>
<text x="251.8" y="48.3">12</text>
<text x="251.8" y="50.8">13</text>
<text x="251.8" y="53.3">14</text>
<text x="256.3" y="49.1">PL7C/PCLKT4_0</text>
<text x="256.3" y="51.7">PL7D/PCLKC4_0</text>
<text x="16.2" y="56.8">TP2</text>
<text x="33.3" y="55.9">39</text>
<text x="39.1" y="54.2">GND</text>
<text x="39.1" y="56.8">GND</text>
<text x="73.6" y="59.3">GPIO4/GPCLK0</text>
<text x="91" y="58.4">7</text>
<text x="131.1" y="55.9">95</text>
<text x="131.1" y="58.4">96</text>
<text x="135.6" y="54.2">PT12D/TDI</text>
<text x="135.6" y="56.8">PT12C/TDO</text>
<text x="135.6" y="59.3">PT11B</text>
<text x="171.8" y="55.9">67</text>
<text x="171.8" y="58.4">68</text>
<text x="176.3" y="54.2">PT12D</text>
<text x="176.3" y="56.8">PT12C</text>
<text x="176.3" y="59.3">PR4B</text>
<text x="209.9" y="55.9">42</text>
<text x="209.9" y="58.4">43</text>
<text x="214.4" y="54.2">PT12D</text>
<text x="214.4" y="56.8">PT12C</text>
<text x="214.4" y="59.3">PB21B</text>
<text x="251.8" y="55.9">15</text>
<text x="251.8" y="58.4">16</text>
<text x="256.3" y="54.2">PL9A</text>
<text x="256.3" y="56.8">PL9B</text>
<text x="256.3" y="59.3">PT20C/JTAGENB</text>
<text x="81.2" y="64.4">GPIO6</text>
<text x="81.2" y="61.8">GPIO5</text>
<text x="90.5" y="63.5">31</text>
<text x="90.5" y="61">29</text>
<text x="131.1" y="61">97</text>
<text x="131.1" y="63.5">98</text>
<text x="135.6" y="61.8">PT11A</text>
<text x="135.6" y="64.4">PT9B</text>
<text x="171.8" y="63.5">70</text>
<text x="171.8" y="61">69</text>
<text x="176.3" y="64.4">PR3B</text>
<text x="176.3" y="61.8">PR4A</text>
<text x="209.9" y="61">45</text>
<text x="209.9" y="63.5">47</text>
<text x="214.4" y="61.8">PB22A</text>
<text x="214.4" y="64.4">PB22B</text>
<text x="251.8" y="61">17</text>
<text x="256.3" y="61.8">PL10B</text>
<text x="80.2" y="66.9">GPIO12</text>
<text x="80.2" y="69.5">GPIO13</text>
<text x="90.5" y="66">32</text>
<text x="90.5" y="68.6">33</text>
<text x="90.5" y="71.1">36</text>
<text x="131.1" y="66">99</text>
<text x="135.6" y="66.9">PT9A</text>
<text x="171.8" y="66">71</text>
<text x="171.8" y="68.6">74</text>
<text x="171.8" y="71.1">75</text>
<text x="176.3" y="66.9">PR3A</text>
<text x="176.3" y="69.5">PR1B</text>
<text x="209.9" y="66">48</text>
<text x="209.9" y="68.6">49</text>
<text x="214.4" y="66.9">PB25A/SN</text>
<text x="214.4" y="69.5">PB25B/SI/SISPI</text>
<text x="251.8" y="71.1">18</text>
<text x="33.3" y="73.7">27</text>
<text x="33.3" y="77.5">28</text>
<text x="39.1" y="74.5">ID_SD</text>
<text x="80.2" y="74.5">GPIO17</text>
<text x="80.2" y="77.1">GPIO18</text>
<text x="80.2" y="72">GPIO16</text>
<text x="90.5" y="73.7">11</text>
<text x="90.5" y="76.2">12</text>
<text x="176.3" y="72">PR1A</text>
<text x="251.8" y="76.2">20</text>
<text x="251.8" y="73.7">19</text>
<text x="256.3" y="77.1">PL12A/PCLKT3_0</text>
<text x="256.3" y="72">PL11A</text>
<text x="256.3" y="74.5">PL11B</text>
<text x="39.1" y="78.4">ID_SC</text>
<text x="80.2" y="79.6">GPIO19</text>
<text x="80.2" y="82.2">GPIO20</text>
<text x="90.5" y="83.8">40</text>
<text x="90.5" y="78.7">35</text>
<text x="90.5" y="81.3">38</text>
<text x="139.9" y="83.8">2</text>
<text x="148.7" y="83.8">1</text>
<text x="190.1" y="83.5">Red</text>
<text x="217.3" y="83.8">2</text>
<text x="226.2" y="83.8">1</text>
<text x="251.8" y="78.7">21</text>
<text x="251.8" y="81.3">24</text>
<text x="251.8" y="83.8">25</text>
<text x="256.3" y="79.6">PL12B/PCLKC3_0</text>
<text x="256.3" y="82.2">PT20C/JTAGENB</text>
<text x="80.2" y="84.7">GPIO21</text>
<text x="80.2" y="87.2">GPIO22</text>
<text x="80.2" y="89.8">GPIO23</text>
<text x="90.5" y="86.4">15</text>
<text x="90.5" y="88.9">16</text>
<text x="139.9" y="86.4">4</text>
<text x="139.9" y="88.9">6</text>
<text x="148.7" y="86.4">3</text>
<text x="148.7" y="88.9">5</text>
<text x="178.3" y="86.1">560R</text>
<text x="179.2" y="87.9">R3</text>
<text x="190.7" y="88.6">D2</text>
<text x="217.3" y="86.4">4</text>
<text x="217.3" y="88.9">6</text>
<text x="226.2" y="86.4">3</text>
<text x="226.2" y="88.9">5</text>
<text x="256.3" y="84.7">PL14B</text>
<text x="80.2" y="94.9">GPIO25</text>
<text x="80.2" y="92.3">GPIO24</text>
<text x="90.5" y="94">22</text>
<text x="90.5" y="91.4">18</text>
<text x="139.4" y="94">10</text>
<text x="139.9" y="91.4">8</text>
<text x="148.7" y="91.4">7</text>
<text x="148.7" y="94">9</text>
<text x="178.3" y="93.7">150R</text>
<text x="179.2" y="95.5">R4</text>
<text x="190.1" y="91.1">Red</text>
<text x="216.8" y="94">10</text>
<text x="217.3" y="91.4">8</text>
<text x="226.2" y="91.4">7</text>
<text x="226.2" y="94">9</text>
<text x="249.2" y="92.4">3V3</text>
<text x="263.2" y="91.4">80</text>
<text x="263.2" y="94">93</text>
<text x="267.7" y="92.3">VCCIO0</text>
<text x="267.7" y="94.9">VCCIO0</text>
<text x="80.2" y="99.9">GPIO27</text>
<text x="80.2" y="97.4">GPIO26</text>
<text x="90.5" y="99.1">13</text>
<text x="90.5" y="96.5">37</text>
<text x="139.4" y="96.5">12</text>
<text x="139.4" y="99.1">14</text>
<text x="139.4" y="101.6">16</text>
<text x="145.5" y="97.8" transform="rotate(-90 145.5 97.8)">header_8x2</text>
<text x="148.3" y="96.5">11</text>
<text x="148.3" y="99.1">13</text>
<text x="148.3" y="101.6">15</text>
<text x="178.3" y="101.3">150R</text>
<text x="189.2" y="98.7">Green</text>
<text x="190.7" y="96.2">D3</text>
<text x="216.8" y="96.5">12</text>
<text x="216.8" y="99.1">14</text>
<text x="216.8" y="101.6">16</text>
<text x="223" y="97.8" transform="rotate(-90 223 97.8)">header_8x2</text>
<text x="225.7" y="96.5">11</text>
<text x="225.7" y="99.1">13</text>
<text x="225.7" y="101.6">15</text>
<text x="263.2" y="99.1">73</text>
<text x="263.2" y="96.5">55</text>
<text x="263.2" y="101.6">26</text>
<text x="267.7" y="99.9">VCCIO1</text>
<text x="267.7" y="97.4">VCCIO1</text>
<text x="33.8" y="107.9">2</text>
<text x="58.7" y="107.9">12</text>
<text x="135.2" y="107.5">GND</text>
<text x="179.2" y="103.2">R5</text>
<text x="190.7" y="103.8">D4</text>
<text x="212.7" y="107.5">GND</text>
<text x="227.9" y="107.5">GND</text>
<text x="263.2" y="106.7">23</text>
<text x="263.2" y="104.1">46</text>
<text x="267.7" y="107.6">VCCIO3</text>
<text x="267.7" y="102.5">VCCIO2</text>
<text x="267.7" y="105">VCCIO2</text>
<text x="33.8" y="110.5">1</text>
<text x="39.1" y="111.4">SCL</text>
<text x="39.1" y="108.8">SDA</text>
<text x="51.4" y="108.8">GP0</text>
<text x="51.4" y="111.4">GP1</text>
<text x="51.4" y="113.9">GP2</text>
<text x="58.7" y="110.5">13</text>
<text x="58.7" y="113">14</text>
<text x="263.2" y="109.2">11</text>
<text x="263.7" y="111.8">5</text>
<text x="267.7" y="112.6">VCCIO5</text>
<text x="267.7" y="110.1">VCCIO4</text>
<text x="33.8" y="115.6">3</text>
<text x="33.8" y="118.1">4</text>
<text x="39.1" y="116.5">A2</text>
<text x="39.1" y="119">A1</text>
<text x="51.4" y="116.5">GP3</text>
<text x="51.4" y="119">GP4</text>
<text x="58.7" y="115.6">15</text>
<text x="58.7" y="118.1">16</text>
<text x="177.3" y="118.1">1</text>
<text x="181.4" y="119">OE</text>
<text x="185.8" y="119">VCC</text>
<text x="192.6" y="118.1">5</text>
<text x="262.7" y="116.8">100</text>
<text x="263.2" y="114.3">50</text>
<text x="263.2" y="119.4">89</text>
<text x="267.7" y="115.2">VCC</text>
<text x="267.7" y="117.7">VCC</text>
<text x="33.8" y="120.6">5</text>
<text x="33.8" y="125.7">6</text>
<text x="39.1" y="121.5">A0</text>
<text x="51.4" y="121.5">GP5</text>
<text x="51.4" y="124.1">GP6</text>
<text x="58.7" y="120.6">17</text>
<text x="58.7" y="123.2">18</text>
<text x="58.7" y="125.7">19</text>
<text x="177.3" y="120.6">2</text>
<text x="177.3" y="123.2">3</text>
<text x="181.4" y="121.5">A</text>
<text x="181.4" y="124.1">GND</text>
<text x="188.3" y="124.1">Y</text>
<text x="192.6" y="123.2">4</text>
<text x="263.2" y="124.5">22</text>
<text x="263.7" y="121.9">6</text>
<text x="267.7" y="122.8">GND</text>
<text x="267.7" y="125.3">GND</text>
<text x="267.7" y="120.3">NC</text>
<text x="33.3" y="128.3">20</text>
<text x="33.8" y="130.8">9</text>
<text x="39.1" y="126.6">-RESET</text>
<text x="39.1" y="131.7">VSS</text>
<text x="39.1" y="129.2">VDD</text>
<text x="51.4" y="126.6">GP7</text>
<text x="52" y="131.7">INT</text>
<text x="59.2" y="130.8">8</text>
<text x="263.2" y="127">33</text>
<text x="263.2" y="129.5">44</text>
<text x="267.7" y="127.9">GND</text>
<text x="267.7" y="130.4">GND</text>
<text x="65.7" y="135.2">3V3</text>
<text x="149" y="136.9">150R</text>
<text x="158.3" y="135.9">4</text>
<text x="162.3" y="136.8">DIN</text>
<text x="170.5" y="136.8">DOUT</text>
<text x="178.6" y="135.9">2</text>
<text x="184.6" y="136.9">150R</text>
<text x="193.8" y="135.9">4</text>
<text x="197.9" y="136.8">DIN</text>
<text x="206.1" y="136.8">DOUT</text>
<text x="214.1" y="135.9">2</text>
<text x="263.2" y="134.6">72</text>
<text x="263.2" y="132.1">56</text>
<text x="263.2" y="137.2">79</text>
<text x="267.7" y="135.5">GND</text>
<text x="267.7" y="133">GND</text>
<text x="150" y="139.2">R7</text>
<text x="158.3" y="143.5">1</text>
<text x="185.6" y="139.2">R8</text>
<text x="193.8" y="143.5">1</text>
<text x="249.5" y="140.5">GND</text>
<text x="263.2" y="139.7">92</text>
<text x="267.7" y="140.6">GND</text>
<text x="267.7" y="138">GND</text>
<text x="29.5" y="149.5">TP1</text>
<text x="40.8" y="145.6">U4</text>
<text x="162.3" y="144.4">VDD</text>
<text x="197.9" y="144.4">VDD</text>
<text x="152.8" y="153.2">100nF</text>
<text x="153.3" y="155.1">CX11</text>
<text x="158.3" y="151.1">3</text>
<text x="162.3" y="152">VSS</text>
<text x="188.4" y="153.2">100nF</text>
<text x="188.8" y="155.1">CX12</text>
<text x="193.8" y="151.1">3</text>
<text x="197.9" y="152">VSS</text>
<text x="48.3" y="159.6">24LC32AT-I/OT</text>
<text x="31.9" y="171.1">D1</text>
<text x="49.6" y="171">MCP1824T-3302E/OT</text>
<text x="73.3" y="168.4">TP6</text>
<text x="81.4" y="172.3">CX1</text>
<text x="89.1" y="172.3">CX2</text>
<text x="96.7" y="172.3">CX3</text>
<text x="104.3" y="172.3">CX4</text>
<text x="111.9" y="172.3">CX5</text>
<text x="119.5" y="172.3">CX6</text>
<text x="127.2" y="172.3">CX7</text>
<text x="134.8" y="172.3">CX8</text>
<text x="142.4" y="172.3">CX9</text>
<text x="150.1" y="172.3">CX10</text>
<text x="157.2" y="170">3V3</text>
<text x="31.3" y="176.2">S1A</text>
<text x="39.5" y="178.6">C1</text>
<text x="70" y="178.6">C2</text>
<text x="42.2" y="183.7">2.2uF</text>
<text x="57.3" y="182.4">U3</text>
<text x="72.7" y="183.7">2.2uF</text>
<text x="80.4" y="182.4">100nF</text>
<text x="88" y="182.4">100nF</text>
<text x="95.7" y="182.4">100nF</text>
<text x="103.3" y="182.4">100nF</text>
<text x="110.9" y="182.4">100nF</text>
<text x="118.5" y="182.4">100nF</text>
<text x="126.1" y="182.4">100nF</text>
<text x="133.8" y="182.4">100nF</text>
<text x="141.4" y="182.4">100nF</text>
<text x="149" y="182.4">100nF</text>
<text x="156.8" y="185">GND</text>
<text x="25.5" y="188.6">PWR_FLAG</text>
</g>
<g font-size="1.4">
<text x="188.2" y="85.1">2</text>
<text x="194.6" y="85.1">1</text>
<text x="188.2" y="92.7">2</text>
<text x="194.6" y="92.7">1</text>
<text x="188.2" y="100.3">2</text>
<text x="194.6" y="100.3">1</text>
<text x="34.9" y="144.5" transform="rotate(-90 34.9 144.5)">1k</text>
<text x="36.8" y="144.6" transform="rotate(-90 36.8 144.6)">R6</text>
<text x="46.7" y="144.8" transform="rotate(-90 46.7 144.8)">4</text>
<text x="49.3" y="149.3">SDA</text>
<text x="54.9" y="148.6">3</text>
<text x="61.6" y="145.1" transform="rotate(-90 61.6 145.1)">3.9k</text>
<text x="63.4" y="144.6" transform="rotate(-90 63.4 144.6)">R2</text>
<text x="67.9" y="145.1" transform="rotate(-90 67.9 145.1)">3.9k</text>
<text x="69.8" y="144.6" transform="rotate(-90 69.8 144.6)">R1</text>
<text x="47.5" y="150.3" transform="rotate(-90 47.5 150.3)">VCC</text>
<text x="49.5" y="153.2">SCL</text>
<text x="54.9" y="152.4">1</text>
<text x="38.4" y="156.2">5</text>
<text x="41.7" y="157">WP</text>
<text x="46.7" y="160" transform="rotate(-90 46.7 160)">2</text>
<text x="47.5" y="156.7" transform="rotate(-90 47.5 156.7)">GND</text>
<text x="50.4" y="172.7">1</text>
<text x="52.8" y="173.5">VI</text>
<text x="62" y="173.5">VO</text>
<text x="65.7" y="172.7">5</text>
<text x="50.4" y="176.5">3</text>
<text x="52.8" y="177.3">OFF</text>
<text x="58.2" y="179.7" transform="rotate(-90 58.2 179.7)">2</text>
<text x="58.9" y="177.3" transform="rotate(-90 58.9 177.3)">GND</text>
<text x="62" y="177.3">PG</text>
<text x="65.7" y="176.5">4</text>
</g>
<g font-size="1.1">
<text x="170.5" y="85.7">3V3</text>
<text x="30.8" y="123.8">3V3</text>
<text x="28" y="133.9">GND</text>
</g>
</svg>
